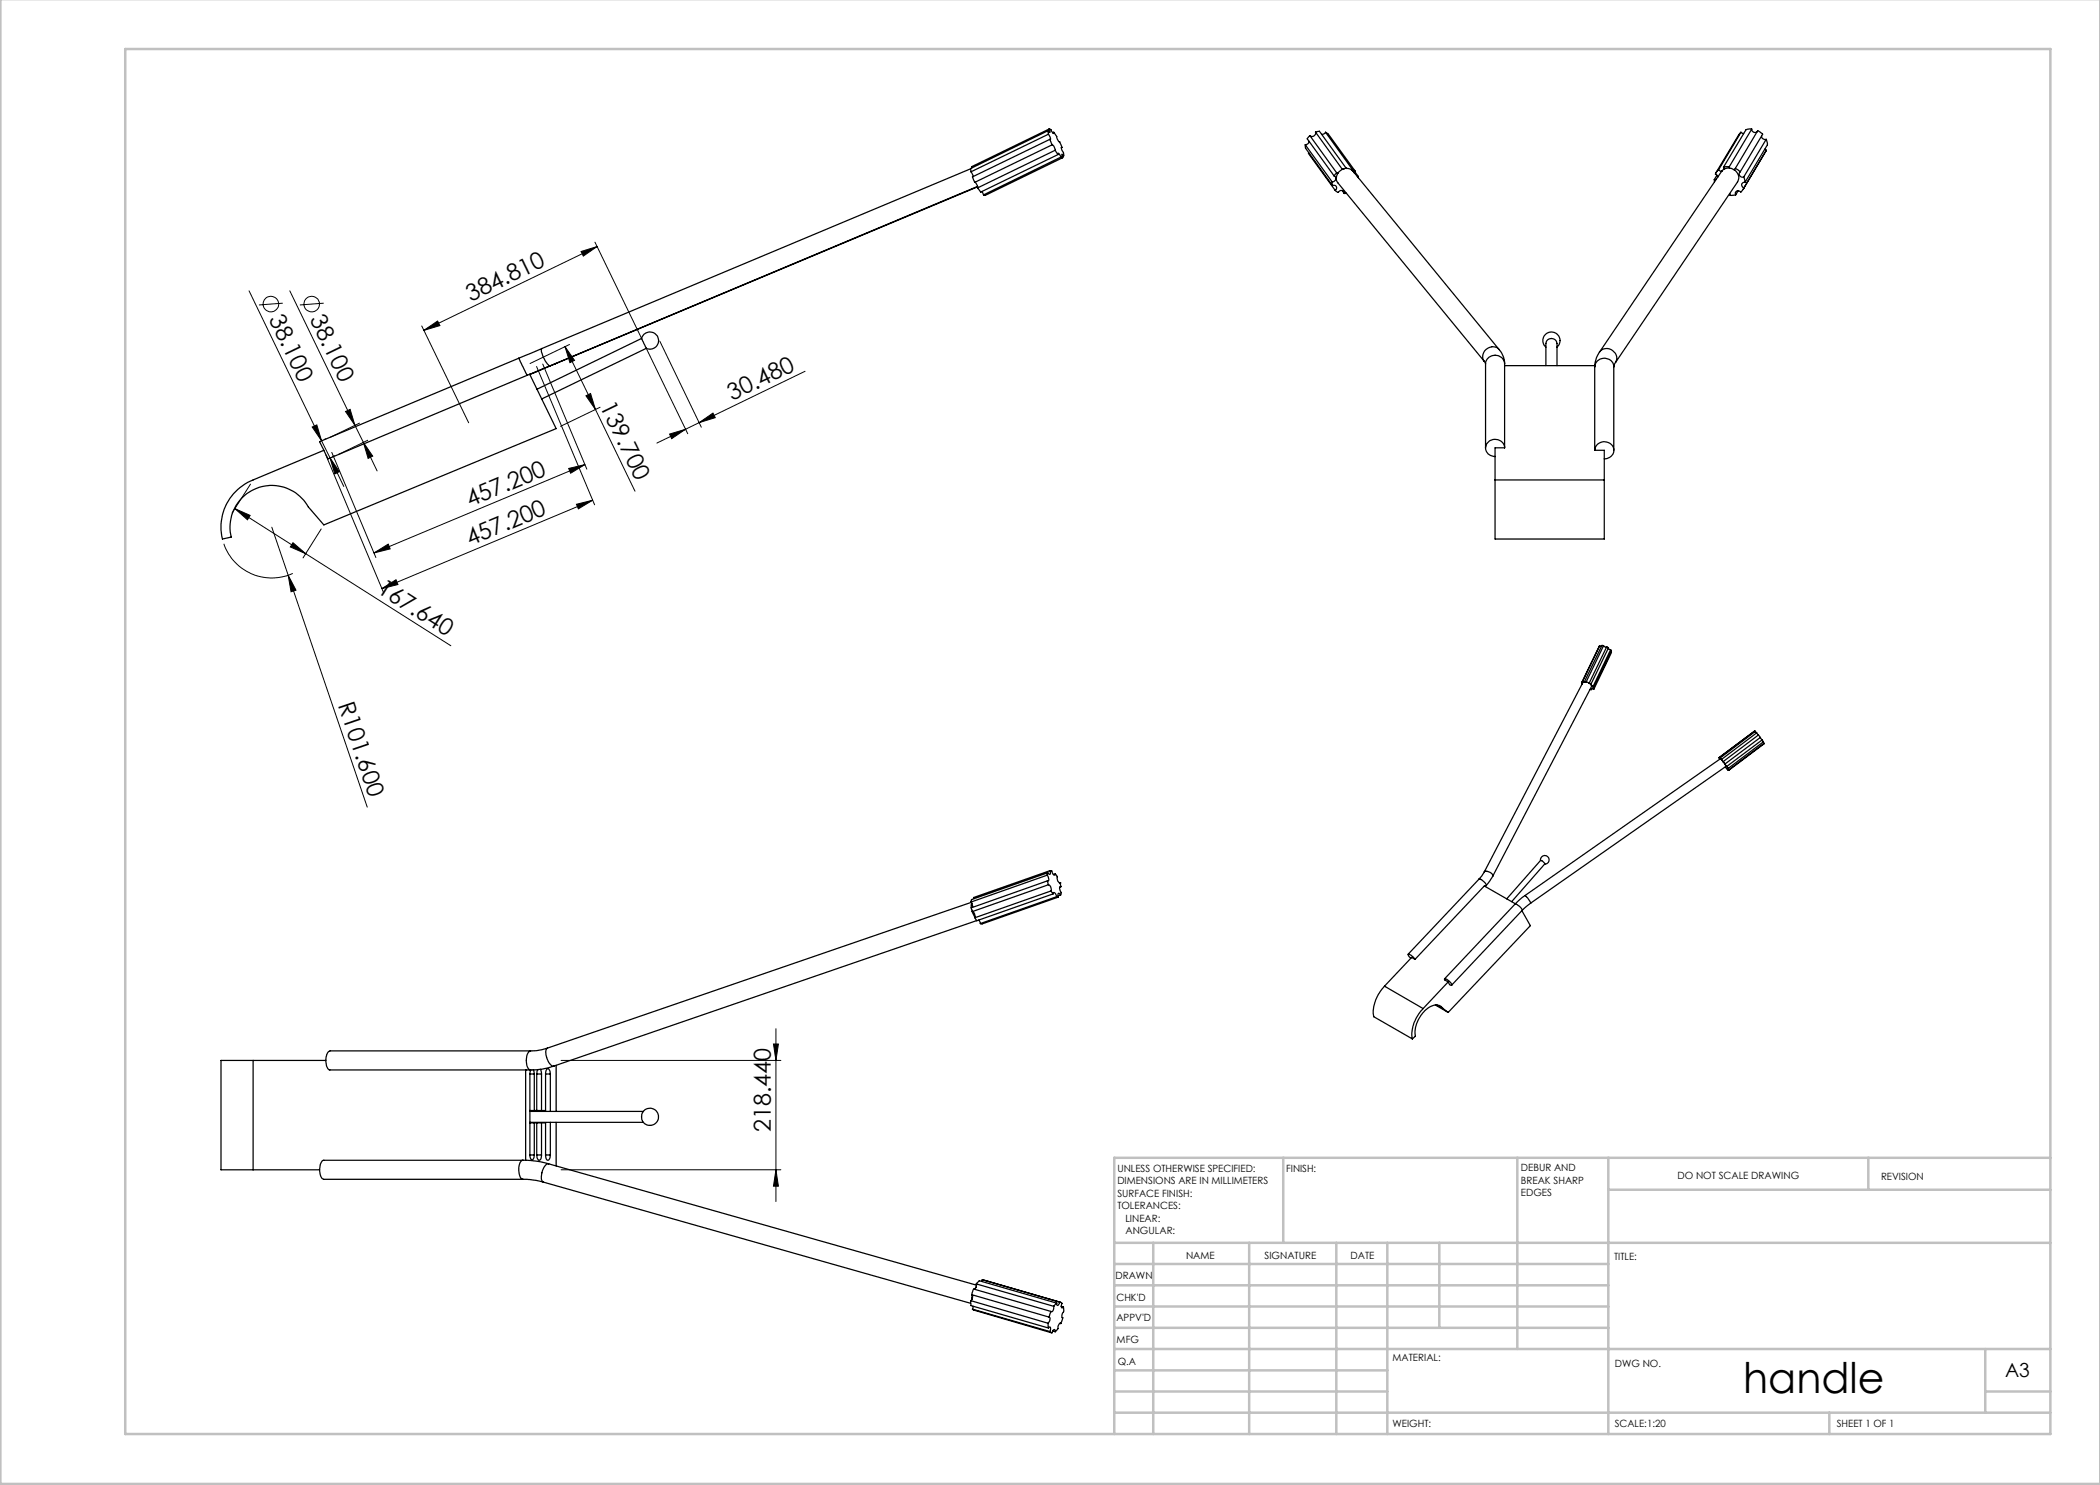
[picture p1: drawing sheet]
<svg xmlns="http://www.w3.org/2000/svg" width="420mm" height="297mm" viewBox="0 0 420 297" stroke-linecap="round" stroke-linejoin="round" font-family="sans-serif">
<g fill="none" stroke="#000" stroke-width=".2">
<path d="M49.8 58.2l14.5 30M58 58.2l13 26.9M116.2 50.3l3.2-1-2.7 1.9zM119 48.4l9.4 19.4M119.4 49.3l-34.6 16.8M56.6 60.6l-4.8 .4M64.7 60.6l-4.7 .4M84.3 65.2l9.4 19.4M84.8 66.1l2.7-1.9 .5 .9zM107.3 73.3l11.6 27.7M108.5 72.8l8.9 21M113 69.3l1.9 2.8-.9 .4z"/>
<path d="M113 69.3l14 28.9M113.9 68.9l-7.9 3.8M117.2 79.2l.9-.5 1 3.2zM129.2 69.6l8.3 17.1M132 68.3l8.3 17.1M161 74.3l-21.2 10.2M50.1 96.8l-3.7 5.8M62.4 85.4l1-.4 .9 3.2zM64.3 88.2l1.7 3.4M65.2 91l11.6 27.6M65.2 87.7l-.4 .2M66 91.6l1.9 2.7-.9 .5z"/>
<path d="M66 91.6l2.8 5.7M66.4 90.5l8.8 21M66.9 91.2l-.4 .1M69.1 82.3l.9-.4 1 3.2zM71 85.1l1.7 3.4M71.9 84.6l-5.8 2.9M72.7 88.5l1.8 2.7-.9 .5zM72.7 88.5l2.7 5.7M73.6 88l-5.9 2.9M113.7 93.7l3.3-.8-2.9 1.7zM117 92.9l-42.2 17.7M120 81.5l-7.9 3.8"/>
<path d="M133.9 86.8l3.2-.9-2.8 1.8zM137.1 85.9l-5.7 2.7M139.8 84.5l2.8-1.9 .5 .9zM139.8 84.5l-2.7 1.4M44.8 108.8a10.1 10.1 0 0 0 13.8 5.9M47 101.7l3 1.4-.5 .9zM47 101.7l14.1 9M54.4 105.4l3.2 9.7M57.6 115.1l1.6 2.9-1 .4zM57.6 115.1l15.8 46.3M58.6 108.5l2.5 2.2-3-1.3zM61.1 110.7l29.1 18.4"/>
<path d="M64.2 105.8l-3.6 5.8M74.8 110.6l2.8-1.8 .4 1zM76.4 117.7l2.8-1.7 .4 .9zM115.3 100.9l3.2-.9-2.8 1.8zM118.5 100l-42.1 17.7M112.2 212.1h44M154.7 208.8h1l-.5 3.3zM155.2 205.7v34.6M112.2 234h44M155.2 234l.5 3.2h-1z"/>
<circle cx="54.2" cy="60.8" r="1.56"/>
<circle cx="62.3" cy="60.8" r="1.55"/>
</g>
<g fill="none" stroke="#c0c0c0" stroke-width=".5">
<path d="M.1 -.1v296.9h419.9M25 9.8h385.1v277h-385.1zM256.6 231.6v17M303.5 231.6v38.2M321.7 231.6v55.2M321.7 237.9h88.4M373.7 231.6v6.3M410.1 231.6h-187.3v55.2M222.8 248.6h187.3M222.8 257.1h98.9M222.8 252.8h98.9M230.6 248.6v38.2"/>
<path d="M249.8 248.6v38.2M267.3 248.6v38.2M277.5 248.6v38.2M287.9 248.6v17M222.8 265.6h98.9M222.8 261.3h98.9M222.8 278.3h54.7M222.8 274.1h54.7M222.8 269.8h187.3M397.1 278.3h13M397.1 269.8v12.7M222.8 282.5h187.3"/>
<path d="M365.9 282.5v4.3"/>
</g>
<g fill="#000">
<path d="M57.6 115.1l1.6 2.9-1 .4z"/>
<path d="M84.8 66.1l2.7-1.9 .5 .9zM116.2 50.3l3.2-1-2.7 1.9z"/>
<path d="M62.4 85.4l1-.4 .9 3.2zM66 91.6l1.9 2.7-.9 .5z"/>
<path d="M117.2 79.2l.9-.5 1 3.2zM113 69.3l1.9 2.8-.9 .4zM72.7 88.5l1.8 2.7-.9 .5zM69.1 82.3l.9-.4 1 3.2z"/>
<path d="M133.9 86.8l3.2-.9-2.8 1.8zM139.8 84.5l2.8-1.9 .5 .9z"/>
<path d="M47 101.7l3 1.4-.5 .9zM58.6 108.5l2.5 2.2-3-1.3z"/>
<path d="M74.8 110.6l2.8-1.8 .4 1zM113.7 93.7l3.3-.8-2.9 1.7z"/>
<path d="M76.4 117.7l2.8-1.7 .4 .9zM115.3 100.9l3.2-.9-2.8 1.8z"/>
<path d="M154.7 208.8h1l-.5 3.3zM155.2 234l.5 3.2h-1z"/>
</g>
<g fill="none" stroke="#000" stroke-width=".25">
<path d="M194.1 33.8l-85.7 35.9M194.2 34.4l.4 .9M195 36.5l.3 .4 .2 .7M195.5 37.3l-85.5 35.9M195.5 37.4l-84.6 35.4M196.4 38.3l.3 .7M209.6 26.1l.1 .7M209.6 26.1l-15.4 7.6v.7M209.7 26.8l.4 .9-.1 .2M209.7 26.8l-15.5 7.6M209.8 25.8l.2 .7-.4-.4M209.8 25.8l.4 .1 .1 .3a.39 .39 0 0 0 .4 .4v-.1"/>
<path d="M209.8 25.8l-15.5 7.5 .1 .2M210 27.9l.4 1.1M210 27.9l-15.5 7.5 .4 .9v.2l15.5-7.5M210.4 29l.3 .2 .3 .9M210.7 26.5l.6 .8 .4 1 .2 .1M210.7 26.5l-.2 .1M211 30.1l.6 .8M211 30.1l-15.5 7.5M211.6 30.9v-.2h.1l.5 .7M211.6 30.9l-15.5 7.5-.6-.8M211.9 28.4h.1M211.9 28.4l.5 1.1"/>
<path d="M212.2 31.4l.3 .1M212.2 31.4l-15.5 7.6M212.4 29.5h-.2l.5 1v.7M212.4 29.5l-.1 .1M212.5 31.5l-15.5 7.6-.3-.1M212.7 31.2l-.3-.3 .1 .6M212.7 31.2l-.3 .1M261.1 29v.7l5.4 7.4M261.1 29l5.3 7.4M261.8 30.6l-.1 .1 5.4 7.4M261.8 28.3a.72 .72 0 0 1-.7 .7M262 27.1l-.6 .7 5.4 7.4"/>
<path d="M262 27.1l5.3 7.5M263.1 26.4a.7 .7 0 0 1-.3 .8 .7 .7 0 0 1-.8-.1M263.1 26.4l.8-.2 5.3 7.5M263.1 26.4l5.4 7.5M265.1 26.5l-.3 .3-.5 .1M265.1 26.5l.6 .3 5.4 7.5M265.1 26.5l5.4 7.4M266.4 36.4l.1 .7M266.5 37.1a.57 .57 0 0 1 .8 .2 .57 .57 0 0 1-.2 .8M266.8 35.2a.64 .64 0 0 1 .3 .7 .64 .64 0 0 1-.7 .5M267.1 38.1l.1 .1a.46 .46 0 0 0 .8 0 .56 .56 0 0 1 .6-.1 .56 .56 0 0 1 .3 .6M267.3 34.6l.2 .1"/>
<path d="M267.3 34.6l-.5 .6M267.5 34.7a1.61 1.61 0 0 0 .1 1.9l29.3 35.7M268.4 38.1l.5 .6M268.5 33.9h.1M268.5 33.9l-.6 .4-.4 .4M268.9 33.7l-.4 .2M269.2 33.7h.6l.6 .3M269.2 33.7h-.3M269.3 38.7h-.4M270.4 34l.1 .2M270.5 33.9l-.1 .1M270.5 33.9l.6 .4"/>
<path d="M270.6 34.2l29.2 35.7M271 34.4l.6 .9M271.1 34.3l-.3 .3M271.6 35.3h-.1M271.6 35.3l.1 .3M342.9 35.9v.5M343.3 35.9h-.4M343.4 35l-.5 .9M343.7 34l-.3 .3a.55 .55 0 0 0-.3 .5 .55 .55 0 0 0 .4 .4v.3M343.7 34l.5 .3 .2-.1M344.4 34.2l-24.5 36.2M344.7 33.4l.1 .5"/>
<path d="M344.8 33.9l-.4 .3M345.9 33.3v.3M345.9 33.3l-1.2 .1M345.9 33.6l-1.1 .3M345.9 33.6l1 .4M345.9 38.7a.47 .47 0 0 0 .8 .3h.4M346.9 34a1.68 1.68 0 0 1 .6 2.4l-24.4 36.1M347.1 33.7l-.2 .3M347.1 33.7l1 .7M347.1 33.7l4.4-7.6 .3 .2 .7 .5-4.4 7.6M347.6 38.2l-.5 .8M348.1 34.4a.63 .63 0 0 0-.1 .8 .63 .63 0 0 0 .8 .2"/>
<path d="M348.2 26.5l.5 .2M348.2 26.5l-.5 .6-4.5 7.5M348.2 26.5l-4.5 7.5M348.8 35.4l.2 1.1M349 36.5a.56 .56 0 0 0-.7 .4 .56 .56 0 0 0 .5 .7l-.2 .3a.44 .44 0 0 1-.3 .4 .44 .44 0 0 1-.5-.1 .55 .55 0 0 0-.6 .2 .55 .55 0 0 0-.1 .6M350.3 25.8a.67 .67 0 0 0 .4 .6 .67 .67 0 0 0 .7-.1M350.3 25.8l-1.1 .1-4.5 7.5M350.3 25.8l-4.4 7.5M352.3 27.2a.68 .68 0 0 0 .9 .7M353 29.8l.3 .3M353.2 27.9l.3 1.1-4.5 7.5M353.2 27.9l-4.4 7.5"/>
<path d="M353.3 30.1l-.2 .2M353.3 30.1l-4.6 7.7M103.8 71.6l-39.9 16.8 1.7 3.4 39.8-16.7M103.8 71.6l1.6 3.5M105.9 74.9l5.3 10.8-46.4 19.3-3.1-3.6a8.4 8.4 0 0 0-10.4-3.7 8.4 8.4 0 0 0-5.1 9.7l-1.7 .4a10.1 10.1 0 0 1 6.1-11.8l14.2-5.9M105.9 74.9l-.5 .2M108.4 69.7l-4.6 1.9M108.4 69.7h-.1a4.3 4.3 0 0 0 1.7 3.5M110 73.2l-4 1.7M110.9 72.8l-4.9 2.1M111.1 72.7l-.2 .1M128.3 67.7a1.73 1.73 0 0 1 2.2-1.2 1.73 1.73 0 0 1 1.1 2.2 1.73 1.73 0 0 1-2.3 1"/>
<path d="M128.3 67.7l1 2M128.3 67.7l-20.9 10.2M129.3 69.7l-21 10.1M296.9 72.3l.2 .5M297.1 72.8a1.91 1.91 0 0 1 1.9-1.8 1.91 1.91 0 0 1 1.9 1.8M297.1 72.8v16.8M299.8 69.9l.9 1.6 .2 1.3M299.8 69.9a1.91 1.91 0 0 0-2.5-.1 1.91 1.91 0 0 0-.4 2.5M300.9 72.8v16.8M300.9 73.1h18.1M309.2 69.5a1.74 1.74 0 0 1-.2-2.6 1.74 1.74 0 0 1 2.5 0 1.74 1.74 0 0 1-.1 2.6M309.2 73.1v-4.4a1.12 1.12 0 0 1 1.1-1 1.12 1.12 0 0 1 1.1 1v4.4"/>
<path d="M318.9 73.4a1.91 1.91 0 0 1 2-1.8 1.91 1.91 0 0 1 1.9 1.8M318.9 73.4v16.7M322.8 73.4v16.7M323.1 72.5l-.3 .9M323.1 72.5a1.94 1.94 0 0 0-1-2.7 1.94 1.94 0 0 0-2.6 1.3l-.4 1.1-.2 1.2M299 96v11.8h21.9v-11.8M299 96h21.9M300.9 89.6a1.88 1.88 0 0 0-2.1-1.7 1.88 1.88 0 0 0-1.6 2.2 1.9 1.9 0 0 0 1.8 1.2M300.9 89.6h-1.9v6.4M318.9 90.1a1.91 1.91 0 0 1 2.1-1.7 1.91 1.91 0 0 1 1.8 2 1.97 1.97 0 0 1-1.9 1.4M318.9 90.1h2v5.9M316.3 136.5l.2 .1"/>
<path d="M316.3 136.8l.1 .1M316.3 136.8h.1M316.5 136.4l-.2 .1M316.5 136.6l-.2 .2M316.6 136.5l-19.7 37.9M316.9 136.3l-.4 .1M316.9 136.3h.2M316.9 136.3h.1M317.1 136.3h.2M317.3 136.3l.5 .3M317.8 136.6l.3 .3M317.9 136.6h-.1"/>
<path d="M317.9 136.6l.3 .2M317.9 136.6l3.4-7.2 .4 .2-3.5 7.2M318 137.9h.2M318.1 136.9l.2 .2M318.2 136.8l-.1 .1M318.3 137.1v.2l-19.7 37.9M318.3 137.1l.4 .1M318.3 137.7l-.1 .2M318.7 137.2l.1 .2M318.8 137.4h-.2l.2 .4M318.8 137.8l-.1 .1-.4-.2-.1 .2M319.9 129.1l.4 .2"/>
<path d="M319.9 129.1l-3.6 7.4M319.9 129.1l-3.4 7.3M320.7 129.1l.3 .3h.3M320.7 129.1h-.3l-3.5 7.2M320.7 129.1l-3.4 7.2M321.6 129.7l.5 .3M322.1 130l.2 .2-3.5 7.2M322.1 130l-3.4 7.2M322.2 130.4l.1 .1-3.5 7.3M344 151.6l.3 .3M344 151.6l.1 .2M344.1 151.8l-.3-.3 .2 .3"/>
<path d="M344.1 151.8l-39.1 27.3M344.1 151.8h.1M344.1 151.8l.2 .2M344.3 151.9v.1M344.3 152l.3 .4M344.6 152.4l.6 .9-39.1 27.3M344.6 152.3l.4 .5M344.6 152.3h.1M345 152.8l.4 .5M345.1 153.4l.5 .6M345.4 153.3l.2 .4M345.6 154l-.1-.2 .3 .2"/>
<path d="M345.6 153.7l-.1-.1 .3 .4M345.6 153.9v.1M350.9 146.2l.1 .2M350.9 146.2h.1M350.9 146.2l-7.1 5.3M351.3 146.6l.4 .4M351.3 146.6l-.3-.3-7 5.3M351.3 146.6l-7 5.3M352 147.5l.4 .5M352.1 147.5l-.4-.5-7.1 5.3M352.1 147.5l-7.1 5.3M352.4 148l.3 .4-7.1 5.3"/>
<path d="M352.4 148l-7 5.3M352.6 148.4l.2 .3M352.8 148.7l-7 5.4M352.8 148.7l-7 5.3M209.4 175l.2 .3a.65 .65 0 0 1-.1 .9M209.4 175l-15.2 5.4M209.5 176.2l.2 .7M209.5 176.2l-15.3 5.4M209.5 174.6l-.1 .4M209.5 174.6l-15.2 5.3-.1 .5M209.7 176.9l.4 .5 .1 .8M209.7 176.9l-15.2 5.4"/>
<path d="M210 174.1a.39 .39 0 0 1 .2 .5 .39 .39 0 0 1-.4 .2l-.3-.2M210 174.1l.3 .1 .1 .1a.59 .59 0 0 0 .6 .7l.1-.2M210 174.1l-15.2 5.4v.2M210.2 178.2l.4 .6M210.2 178.2l-15.2 5.3M210.6 178.8v-.2a.61 .61 0 0 1 .7 .7M210.6 178.8l-15.2 5.3-.4-.6M211.1 174.8l.4 .6v.7l.5 .5M211.1 174.8l-.4 .1M211.3 179.3l.4 .1M211.3 179.3l-15.2 5.4M211.7 179.4l-15.3 5.4-.3-.1"/>
<path d="M212 176.6l.2 .7M212 176.6h.1M212.1 179l-.3-.4a.5 .5 0 0 0-.1 .8M212.1 179l-.5 .2M212.2 177.3a.35 .35 0 0 0-.3 .3 .35 .35 0 0 0 .1 .4l.3 .5-.2 .5M212.2 177.3l-.3 .1M295.8 175.8a1.91 1.91 0 0 1 1.5 1.3M295.8 175.8l-14.2 15M296.9 174.4l-1.1 1.4M296.9 174.4a1.3 1.3 0 0 1 1.7 .8M297.3 177.1l-.3 .2M298.6 175.2l-1.3 1.9"/>
<path d="M305 179.1l-2 1.7M305 179.1l.5 .5 .6 1M308.1 172.1a.85 .85 0 0 1 .8-1 .85 .85 0 0 1 .9 .8 .85 .85 0 0 1-.9 .9M308.1 172.1l.4 .1 .4 .6M308.1 172.1l-6.8 7.7M308.9 172.8l-6.6 7.5M194.2 180.4l.1 .2M194.2 181.6l.3 .7M194.2 180.5l-84.7 29.1M194.3 180.6l.2 .9M194.3 180.6v1M194.5 182.3l.4 .5 .1 .6"/>
<path d="M194.5 182.3l.5 1.1M194.5 182.3h.1M195 183.4v.1M195.4 184.1l-84.6 29.1M195.8 184l.3 .7M276.9 197.2a7.6 7.6 0 0 0-2.2 6.1l7.8 4.5M276.9 197.2l7.7 4.5M282.2 191.7l-.5-.5-.1-.4a2.02 2.02 0 0 1 1.4 1.1M283 191.9l-.7-.4-5.4 5.7M288.9 195.8a1.89 1.89 0 0 1 1.4 1.3l-.3-.1a1.98 1.98 0 0 0-1.1-1.1zM289.6 196.4l-5 5.3M303 180.8a1.77 1.77 0 0 1 1.4 1.3"/>
<path d="M303 180.8l-14.1 15M303.1 180.8l-6.2-3.6-13.9 14.7M304.4 182.1l1.7 3-16.5 17.4M304.4 182.1l-14.1 14.9M306.1 180.6l-1.7 1.5M50.6 212.1h-6.4v21.9h6.4M50.6 212.1v21.9M50.6 212.1h14.6M105.1 214h.1M105.1 214v18.1M106 214.8v16.2M106 214.8h.9"/>
<path d="M106.1 210.2h-40.1a2.01 2.01 0 0 0-.8 2.2 1.61 1.61 0 0 0 .8 1.6h40.1M106.1 210.2a1.94 1.94 0 0 0-.8 2.2 1.6 1.6 0 0 0 .8 1.6M106.2 214l-.2 .8M106.6 214l.3 .8M106.9 214.8v7.3M107.4 214.8v7.3M107.4 214.8h.9M107.6 213.9l-.2 .9M108.1 213.9l.2 .9M108.3 214.8v7.3M109.1 214.8a.72 .72 0 0 1 .6-1l.3 .4 .1 .6M109.1 214.8v7.3h-3.1"/>
<path d="M109.1 214.8h1M109.5 209.6l-2.3 .5-1.1 .1M109.5 209.6a1.7 1.7 0 0 0-.1 2.1l.2 .5a1.36 1.36 0 0 0 1.2 1M110.1 214.8v7.5M110.8 213.2a13.1 13.1 0 0 1-4.7 .8M111.2 213.1v9.2M284.6 201.7a7.2 7.2 0 0 0-2.1 6.1M287.1 201l2.5 1.5M287.4 201l1.1 .6M288.5 201.6a2.16 2.16 0 0 0-3.2 .3 6.2 6.2 0 0 0-2.2 5.4l-.6 .5M288.5 201.6l1.1 .9M50.6 234h13.3"/>
<path d="M104.6 235.9l2.6 .2 1.5 .3M104.6 232.1h.5M104.6 232.1h-39.8a1.45 1.45 0 0 0-.8 1.5v.8a1.45 1.45 0 0 0 .8 1.5h39.8M104.6 232.1a1.8 1.8 0 0 0-.8 2v.3a1.33 1.33 0 0 0 .8 1.5M105.2 232.1l2.3 .2 2.2 .5M106 231a.83 .83 0 0 0 .5 1l.3-.5 .1-.5M106 224.5h22.7M106 222.3h22.7M106 224.6h3.1v6.4M106 231h.9M106.9 224.6v6.4M107.4 231a.76 .76 0 0 0 .5 1l.3-.3 .1-.7"/>
<path d="M107.4 224.6v6.4M107.4 231h.9M108.3 224.6v6.4M108.7 236.4a1.29 1.29 0 0 1-.4-1.6l.1-.5a1.87 1.87 0 0 1 1.3-1.5l85.6 24.2M108.7 236.4l85.4 24.3M109.1 231a.72 .72 0 0 0 .6 1l.3-.4 .1-.6M109.1 231h1M110.1 224.5v6.5M111.2 224.5v8.7M194.3 259.9l-.1 .2M194.5 259v.4l-.2 .5zM195.2 257.5l-.3 .3z"/>
<path d="M195.3 256.8l-.1 .7M195.3 256.8l.6-.7 15.4 4.5M195.3 256.8l15.4 4.5M196.5 255.9l-.1 .4M196.5 255.9l15.6 4.6M196.5 255.9l15.4 4.5M194.2 260.1v1l15.5 4.5M194.2 260.1l15.4 4.6M194.5 261.8l.3 .2 15.5 4.6M194.5 261.8l15.5 4.5M194.6 261.3l-.1 .5M209.6 264.7l.1 .9"/>
<path d="M209.7 265.6l.1-.2a.34 .34 0 0 1 .4 .2 .34 .34 0 0 1-.1 .4l-.1 .3M209.8 263.4a.88 .88 0 0 1-.2 1.3M210 266.3l.4 .3a.45 .45 0 0 1 .6-.6v.3M210.2 262.3l-.4 1.1M210.2 262.3l-15.5-4.5-.1 .3-.3 .8 15.5 4.5M210.5 266.2l.5 .1M210.7 261.3v.1a.65 .65 0 0 1-.5 .9M211.3 260.6l-.6 .7M211.9 260.4a.52 .52 0 0 1-.5 .6l-.1-.4M211.9 260.4l.2 .1a.4 .4 0 0 1 .2 .6l.1 .5 .3-.2M212 264.7h.2M212.2 264.7h-.3l-.3 .5a1.25 1.25 0 0 1-.6 1.1"/>
<path d="M212.2 261.3l.5 .1M212.4 263.6h.1M212.5 263.6l-.3 1.1M212.7 261.4v.4a.9 .9 0 0 1-.3 1 .54 .54 0 0 0 .1 .8"/>
<circle cx="130" cy="223.4" r="1.72"/>
</g>
<text font-size="8.5" x="348.6" y="278.5">handle</text>
<g font-size="4.7">
<text x="53.7" y="63.8" transform="rotate(64 53.7 63.8)">38.100</text>
<text x="61.9" y="63.8" transform="rotate(64 61.9 63.8)">38.100</text>
<text x="94.1" y="60.4" transform="rotate(-26 94.1 60.4)">384.810</text>
<text x="119.9" y="81.2" transform="rotate(64 119.9 81.2)">139.700</text>
<text x="146.4" y="80.2" transform="rotate(-26 146.4 80.2)">30.480</text>
<text x="94" y="101.4" transform="rotate(-23 94 101.4)">457.200</text>
<text x="94" y="109.2" transform="rotate(-23 94 109.2)">457.200</text>
<text x="75.2" y="118.4" transform="rotate(32 75.2 118.4)">167.640</text>
<text x="67.6" y="141.1" transform="rotate(71 67.6 141.1)">R101.600</text>
<text x="154.2" y="226.4" transform="rotate(-90 154.2 226.4)">218.440</text>
</g>
<text font-size="3.9" x="401" y="275.4">A3</text>
<g font-size="2">
<text x="223.5" y="234.4">UNLESS OTHERWISE SPECIFIED:</text>
<text x="223.5" y="236.9">DIMENSIONS ARE IN MILLIMETERS</text>
<text x="223.5" y="239.4">SURFACE FINISH:</text>
<text x="257.2" y="234.4">FINISH:</text>
<text x="304.2" y="234.3">DEBUR AND</text>
<text x="304.2" y="236.8">BREAK SHARP</text>
<text x="304.2" y="239.3">EDGES</text>
<text x="335.5" y="235.8">DO NOT SCALE DRAWING</text>
<text x="376.2" y="236">REVISION</text>
<text x="223.5" y="241.9">TOLERANCES:</text>
<text x="225.1" y="244.4">LINEAR:</text>
<text x="225.1" y="246.9">ANGULAR:</text>
<text x="237.2" y="251.8">NAME</text>
<text x="252.9" y="251.7">SIGNATURE</text>
<text x="270.1" y="251.7">DATE</text>
<text x="223.1" y="255.9">DRAWN</text>
<text x="322.8" y="252">TITLE:</text>
<text x="223.3" y="260.1">CHK'D</text>
<text x="223.3" y="264.2">APPV'D</text>
<text x="223.3" y="268.6">MFG</text>
<text x="223.5" y="272.9">Q.A</text>
<text x="278.5" y="272.3">MATERIAL:</text>
<text x="323" y="273.4">DWG NO.</text>
<text x="278.5" y="285.3">WEIGHT:</text>
<text x="323" y="285.4">SCALE:1:20</text>
<text x="367.4" y="285.4">SHEET 1 OF 1</text>
</g>
</svg>
